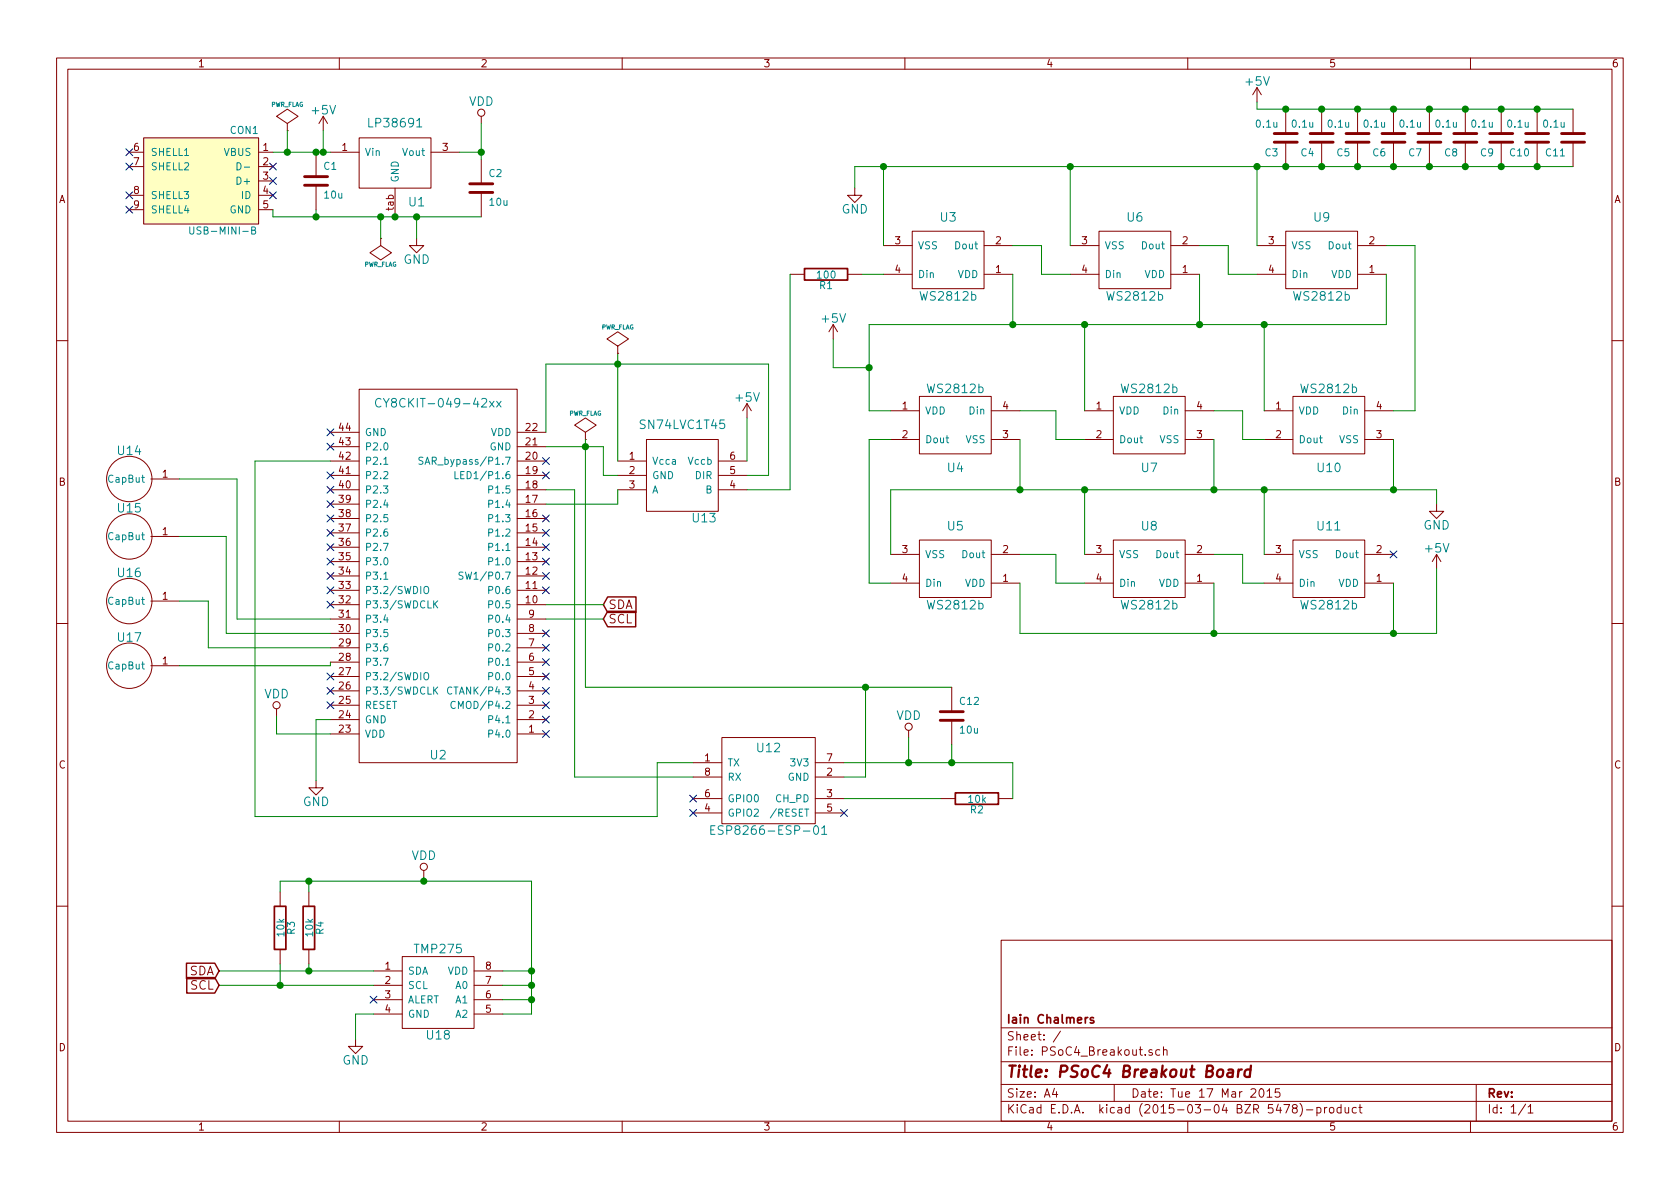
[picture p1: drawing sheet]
<svg xmlns="http://www.w3.org/2000/svg" width="297mm" height="210mm" viewBox="0 0 297 210" stroke-linecap="round" stroke-linejoin="round" font-family="sans-serif">
<g fill="none" stroke="#840000" stroke-width=".18">
<path d="M10 10.3h277v189.9h-277zM12 12.2h273v186.1h-273zM60 10.3v1.9M110 10.3v1.9M160 10.3v1.9M210 10.3v1.9M222.2 15.5l-.7 1.3M222.2 15.5v2.5M222.2 15.5l.8 1.3M227.3 19.3v4.3M233.7 19.3v4.3M240 19.3v4.3"/>
<path d="M246.4 19.3v4.3M252.7 19.3v4.3M259.1 19.3v4.3M260 10.3v1.9M265.4 19.3v4.3M271.8 19.3v4.3M278.1 19.3v4.3M22.9 26.9h2.5M22.9 29.5h2.5M22.9 34.5h2.5M22.9 37.1h2.5M25.4 24.4h20.3v15.2h-20.3z"/>
<path d="M45.7 26.9h2.6M45.7 29.5h2.6M45.7 32h2.6M45.7 34.5h2.6M45.7 37.1h2.6M50.8 23.1h.1M50.8 21.8l1.9-1.2-1.9-1.3-1.9 1.3 1.9 1.2v1.3M55.9 26.9v4.3M55.9 32.8v4.3M57.1 20.6l-.7 1.2M57.1 20.6v2.5M57.1 20.6l.8 1.2"/>
<path d="M58.4 26.9h5.1M63.5 24.4h12.7v8.9h-12.7zM69.8 33.3v5M76.2 26.9h5.1M85.1 20.6v1.2M85.1 28.2v4.3M85.1 34v4.3M151.1 33.3v1.2h1.3l-1.3 1.3-1.2-1.3h1.2M227.3 25.1v4.4M233.7 25.1v4.4M240 25.1v4.4M246.4 25.1v4.4"/>
<path d="M252.7 25.1v4.4M259.1 25.1v4.4M265.4 25.1v4.4M271.8 25.1v4.4M278.1 25.1v4.4M67.3 42.2h.1M67.3 42.2v1.2l1.9 1.3-1.9 1.3-1.9-1.3 1.9-1.3M73.7 42.2v1.2h1.2l-1.2 1.3-1.3-1.3h1.3M139.7 48.5h2.5M147.3 57.4l-.7 1.3M147.3 57.4v2.5M147.3 57.4l.8 1.3"/>
<path d="M149.9 48.5h2.5M156.2 48.5h5.1M156.2 43.4h5.1M161.3 40.9h12.7v10.1h-12.7zM174 48.5h5.1M174 43.4h5.1M189.2 48.5h5.1M189.2 43.4h5.1M194.3 40.9h12.7v10.1h-12.7zM207 48.5h5.1M207 43.4h5.1M222.2 48.5h5.1"/>
<path d="M222.2 43.4h5.1M227.3 40.9h12.7v10.1h-12.7zM240 48.5h5.1M240 43.4h5.1M10 60.2h2M58.4 79h5.1M58.4 76.4h5.1M63.5 68.8h27.9v66.1h-27.9zM91.4 79h5.1M91.4 76.4h5.1M103.5 77.7h.1M103.5 76.4l1.9-1.2-1.9-1.3-1.9 1.3 1.9 1.2v1.3"/>
<path d="M109.2 62.5h.1M109.2 61.2l1.9-1.3-1.9-1.2-1.9 1.2 1.9 1.3v1.3M114.3 77.7h12.7v12.7h-12.7zM132.1 71.4l-.8 1.2M132.1 71.4v2.5M132.1 71.4l.7 1.2M157.5 72.6h5.1M157.5 77.7h5.1M162.6 70.1h12.7v10.2h-12.7zM175.3 72.6h5M175.3 77.7h5M191.8 72.6h5"/>
<path d="M191.8 77.7h5M196.8 70.1h12.7v10.2h-12.7zM209.5 72.6h5.1M209.5 77.7h5.1M223.5 72.6h5.1M223.5 77.7h5.1M228.6 70.1h12.7v10.2h-12.7zM241.3 72.6h5.1M241.3 77.7h5.1M285 60.2h2M26.7 84.7h5M26.7 94.9h5"/>
<path d="M58.4 81.5h5.1M58.4 86.6h5.1M58.4 84.1h5.1M58.4 99.3h5.1M58.4 96.8h5.1M58.4 94.2h5.1M58.4 91.7h5.1M58.4 89.1h5.1M91.4 81.5h5.1M91.4 86.6h5.1M91.4 84.1h5.1M91.4 99.3h5.1"/>
<path d="M91.4 96.8h5.1M91.4 94.2h5.1M91.4 91.7h5.1M91.4 89.1h5.1M109.2 81.5h5.1M109.2 86.6h5.1M109.2 84.1h5.1M127 81.5h5.1M127 86.6h5.1M127 84.1h5.1M157.5 98h5.1M162.6 95.5h12.7v10.2h-12.7z"/>
<path d="M175.3 98h5M191.8 98h5M196.8 95.5h12.7v10.2h-12.7zM209.5 98h5.1M223.5 98h5.1M228.6 95.5h12.7v10.2h-12.7zM241.3 98h5.1M254 89.1v1.3h1.3l-1.3 1.3-1.3-1.3h1.3M254 98l-.8 1.3M254 98v2.6M254 98l.8 1.3M10 110.3h2"/>
<path d="M26.7 106.3h5M26.7 117.7h5M58.4 119.6h5.1M58.4 117.1h5.1M58.4 114.5h5.1M58.4 112h5.1M58.4 109.5h5.1M58.4 106.9h5.1M58.4 104.4h5.1M58.4 101.8h5.1M91.4 119.6h5.1M91.4 117.1h5.1"/>
<path d="M91.4 114.5h5.1M91.4 112h5.1M91.4 109.5h5.1M91.4 106.9h5.1M91.4 104.4h5.1M91.4 101.8h5.1M157.5 103.1h5.1M175.3 103.1h5M191.8 103.1h5M209.5 103.1h5.1M223.5 103.1h5.1M241.3 103.1h5.1"/>
<path d="M285 110.3h2M48.9 125.3v1.3M55.9 138v1.3h1.2l-1.2 1.3-1.3-1.3h1.3M58.4 129.8h5.1M58.4 127.2h5.1M58.4 124.7h5.1M58.4 122.2h5.1M91.4 129.8h5.1M91.4 127.2h5.1M91.4 124.7h5.1M91.4 122.2h5.1M122.6 134.9h5"/>
<path d="M122.6 137.4h5M127.6 130.4h16.5v15.3h-16.5zM144.1 134.9h5.1M144.1 137.4h5.1M160.7 129.2v1.2M168.3 121.5v4.4M168.3 127.4v4.3M49.5 157.7v2.6M54.6 157.7v2.6M74.9 153.9v1.3M122.6 141.2h5M122.6 143.8h5"/>
<path d="M144.1 141.2h5.1M144.1 143.8h5.1M166.4 141.2h2.5M176.5 141.2h2.6M10 160.2h2M49.5 167.9v2.5M54.6 167.9v2.5M66 171.7h5.1M66 174.2h5.1M66 176.8h5.1M66 179.3h5.1M71.1 169.2h12.7v12.7h-12.7z"/>
<path d="M83.8 171.7h5.1M83.8 174.2h5.1M83.8 176.8h5.1M83.8 179.3h5.1M177 166.3h108v32h-108zM285 160.2h2M60 198.3v1.9M62.9 183.8v1.2h1.2l-1.2 1.3-1.3-1.3h1.3M110 198.3v1.9M160 198.3v1.9M177 194.8h108M177 191.8h108"/>
<path d="M177 187.8h108M177 181.8h108M186.4 192.5l-.3 1h.9M186.8 193v1M187.5 182.3l-1.3 2M197 191.8v3M203.7 185.7a.37 .37 0 0 0-.6 .1l.1 .2 .5 .2 .1 .1-.2 .3-.5-.1M205.1 185.7l-.5-.1-.3 .3 .1 .6 .2 .1 .5-.1M205.7 185.7l.2-.1 .4 .1v.9M205.7 185.1v1.5M210 198.3v1.9M222.8 192.7l.2-.2a.81 .81 0 0 1 .6 .6 .81 .81 0 0 1-.3 .8l-.2 .1a.79 .79 0 0 1-.3-1.3z"/>
<path d="M224 193l.5-.5v1.5M224 194h.9M226.2 192.5h-.7v.7l.2-.1 .5 .1 .1 .2-.1 .5-.2 .1-.5-.1M227 195.3h1l-.6 1.5M228.8 196l-.3-.3 .1-.2 .2-.2 .4 .1 .2 .2-.1 .2-.6 .2a.48 .48 0 0 0-.1 .7l.2 .1 .5-.1a.48 .48 0 0 0-.2-.7M229.8 195.1a1.71 1.71 0 0 1 0 2.3M231 196.3h1.1M232.8 195.9l.5-.1 .3 .3-.2 .6h-.6M232.8 195.8v1.5M234.2 195.8v1M234.6 195.8l-.4 .3M235.1 196l.2-.2 .5 .2v.5l-.1 .2-.4 .1-.2-.1z"/>
<path d="M237.1 195.9l-.4-.1-.3 .3 .1 .6 .2 .1 .4-.1M237.1 195.3v1.5M237.8 195.8l.1 .9 .4 .1 .2-.1M238.5 195.8v1M239.8 195.9l-.4-.1-.3 .3 .1 .6 .2 .1 .4-.1M240.3 195.8h.5M240.5 195.3v1.3l.3 .2M260 198.3v1.9M261 191.8v6.5M269.7 195.2l-1.2 2M270.2 195.8l.4-.5v1.5M270.2 196.8h.8"/>
<circle cx="85.1" cy="19.9" r=".63"/>
<circle cx="22.9" cy="84.7" r="4"/>
<circle cx="22.9" cy="94.9" r="4"/>
<circle cx="22.9" cy="117.7" r="4"/>
<circle cx="22.9" cy="106.3" r="4"/>
<circle cx="48.9" cy="124.7" r=".63"/>
<circle cx="160.7" cy="128.5" r=".63"/>
<circle cx="74.9" cy="153.3" r=".63"/>
</g>
<path d="M217.2 189.2h.8l-.1 1.2M218 189.6l-.7 .1a.4 .4 0 0 0-.3 .3 .4 .4 0 0 0 .2 .4l.7-.1M219 189.1l-.2 1.3M219.6 189.1a.54 .54 0 0 0-.7 .4M221.1 189.2a.7 .7 0 0 0-1 .3v.8l.3 .1 .6-.1M221.2 188.4l-.2 2" fill="none" stroke="#840000" stroke-width=".41"/>
<path d="M142.2 47.5h7.7v2h-7.7zM168.9 140.2h7.6v2h-7.6zM48.5 160.3h2v7.6h-2zM53.6 160.3h2v7.6h-2zM193.3 180a.37 .37 0 0 0-.5 .1v.3l.5 .1 .1 .1-.2 .3-.4-.1" fill="none" stroke="#840000" stroke-width=".3"/>
<g fill="none" stroke="#008484" stroke-width=".18">
<path d="M41.9 28.8a.64 .64 0 0 1 .7 .6 .64 .64 0 0 1-.7 .6zM43.2 29.6h.9M73.7 22.4h.9M33.6 40.1v1l.2 .3h.2l.3-.3v-1M44.5 40.7l.6-.1v-.4l-.6-.1v1.3h.5l.2-.1v-.3l-.3-.3M67.4 70.6a.62 .62 0 0 0-.8 0 .62 .62 0 0 0-.2 .7 .58 .58 0 0 0 .3 .6 .58 .58 0 0 0 .7-.1M86.6 71l.8 1M87.4 71l-.8 1M87.8 71l.8 1M88.6 71l-.8 1M67.9 82.1h.7M74.8 80.9h-.7v.4l.6 .3 .1 .3-.3 .2-.4-.1"/>
<path d="M80.4 83.4v1.3h.7M67.9 102.4h.7M75 103.9l.2-.2 .4 .1a.83 .83 0 0 1-.1 1.2 .44 .44 0 0 1-.5-.5zM75 119.1l.2-.2 .4 .1a.83 .83 0 0 1-.1 1.2 .44 .44 0 0 1-.5-.4zM76.9 106.8l.5 .7M77.4 106.2l-.7 .8M81.9 101.2h-.5l-.2 .2 .1 .3 .5 .2v.4l-.2 .1h-.4M76.9 122l.5 .8M77.4 121.5l-.7 .7M79.9 121.6a.5 .5 0 0 0-.6 0 .5 .5 0 0 0-.2 .6l.1 .3a.41 .41 0 0 0 .7 .1M80.5 124.1a.5 .5 0 0 0-.6 0 .5 .5 0 0 0-.2 .6l.1 .4a.41 .41 0 0 0 .7 .1M125.7 146.8h.5"/>
<path d="M126.4 146h-.7v1.5h.7M144 146.2l.2-.2a.81 .81 0 0 1 .5 .8 .81 .81 0 0 1-.5 .7l-.2-.1-.2-.4zM145.3 146.5l.4-.5v1.5M145.3 147.5h.9"/>
</g>
<path d="M25.4 24.4h20.3v15.2h-20.3z" fill="#ffffc2" stroke="#ffffc2" stroke-width=".25"/>
<g fill="none" stroke="#000084" stroke-width=".18">
<path d="M22.3 26.3l1.2 1.2M22.3 28.8l1.2 1.3M22.3 33.9l1.2 1.2M22.3 36.5l1.2 1.2M23.5 26.3l-1.2 1.2M23.5 28.8l-1.2 1.3M23.5 33.9l-1.2 1.2M23.5 36.5l-1.2 1.2M47.7 33.9l1.2 1.2M47.7 31.4l1.2 1.2M47.7 28.8l1.2 1.3M48.9 33.9l-1.2 1.2"/>
<path d="M48.9 31.4l-1.2 1.2M48.9 28.8l-1.2 1.3M57.8 78.4l1.2 1.2M57.8 75.8l1.2 1.3M59 78.4l-1.2 1.2M59 75.8l-1.2 1.3M57.8 86l1.2 1.2M57.8 91.1l1.2 1.2M57.8 96.2l1.2 1.2M57.8 88.5l1.2 1.3M57.8 93.6l1.2 1.2M57.8 83.5l1.2 1.2"/>
<path d="M57.8 98.7l1.2 1.2M59 86l-1.2 1.2M59 91.1l-1.2 1.2M59 96.2l-1.2 1.2M59 88.5l-1.2 1.3M59 93.6l-1.2 1.2M59 83.5l-1.2 1.2M59 98.7l-1.2 1.2M95.9 98.7l1.2 1.2M95.9 96.2l1.2 1.2M95.9 93.6l1.2 1.2M95.9 91.1l1.2 1.2"/>
<path d="M95.9 83.5l1.2 1.2M95.9 80.9l1.2 1.2M97.1 80.9l-1.2 1.2M97.1 83.5l-1.2 1.2M97.1 98.7l-1.2 1.2M97.1 96.2l-1.2 1.2M97.1 93.6l-1.2 1.2M97.1 91.1l-1.2 1.2M245.8 97.4l1.2 1.2M247 97.4l-1.2 1.2M57.8 103.8l1.2 1.2M57.8 106.3l1.2 1.2"/>
<path d="M57.8 119l1.2 1.2M57.8 101.2l1.2 1.3M59 103.8l-1.2 1.2M59 106.3l-1.2 1.2M59 119l-1.2 1.2M59 101.2l-1.2 1.3M95.9 116.5l1.2 1.2M95.9 113.9l1.2 1.3M95.9 103.8l1.2 1.2M95.9 101.2l1.2 1.3M95.9 119l1.2 1.2M95.9 111.4l1.2 1.2"/>
<path d="M97.1 116.5l-1.2 1.2M97.1 113.9l-1.2 1.3M97.1 103.8l-1.2 1.2M97.1 101.2l-1.2 1.3M97.1 119l-1.2 1.2M97.1 111.4l-1.2 1.2M57.8 121.6l1.2 1.2M57.8 124.1l1.2 1.2M59 121.6l-1.2 1.2M59 124.1l-1.2 1.2M95.9 129.2l1.2 1.2M95.9 126.6l1.2 1.3"/>
<path d="M95.9 124.1l1.2 1.2M95.9 121.6l1.2 1.2M97.1 129.2l-1.2 1.2M97.1 126.6l-1.2 1.3M97.1 124.1l-1.2 1.2M97.1 121.6l-1.2 1.2M121.9 140.6l1.3 1.2M121.9 143.1l1.3 1.3M123.2 140.6l-1.3 1.2M123.2 143.1l-1.3 1.3M148.6 143.1l1.2 1.3M149.8 143.1l-1.2 1.3"/>
<path d="M65.4 176.2l1.2 1.2M66.6 176.2l-1.2 1.2"/>
</g>
<g fill="none" stroke="#840000" stroke-width=".51">
<path d="M53.8 32.8h4.1M53.8 31.2h4.1M83.1 34h4M83.1 32.5h4M225.3 23.6h4.1M225.3 25.1h4.1M231.6 23.6h4.1M231.6 25.1h4.1M238 23.6h4.1M238 25.1h4.1M244.3 23.6h4.1M244.3 25.1h4.1"/>
<path d="M250.7 23.6h4.1M250.7 25.1h4.1M257 23.6h4.1M257 25.1h4.1M263.4 23.6h4.1M263.4 25.1h4.1M269.7 23.6h4.1M269.7 25.1h4.1M276.1 23.6h4.1M276.1 25.1h4.1M166.2 127.4h4.1M166.2 125.9h4.1"/>
</g>
<g fill="none" stroke="#008400" stroke-width=".18">
<path d="M222.2 18v1.3h55.9M48.3 37.1v1.2h36.8M48.3 26.9h10.1M50.8 23.1v3.8M55.9 37.1v1.2M57.1 23.1v3.8M67.3 38.3v3.9M73.7 38.3v3.9M81.3 26.9h3.8M85.1 21.8v6.4M156.2 29.5v13.9M189.2 29.5v13.9"/>
<path d="M222.2 29.5v13.9M278.1 29.5h-127v3.8M139.7 48.5v38.1h-7.6M147.3 59.9v5.1h6.4M152.4 48.5h3.8M179.1 43.4h5v5.1h5.1M179.1 48.5v8.9M191.8 57.4v15.2M212.1 43.4h5.1v5.1h5M212.1 48.5v8.9M223.5 57.4v15.2M245.1 48.5v8.9h-91.4v15.2h3.8"/>
<path d="M245.1 43.4h5.1v29.2h-3.8M96.5 79h10.2v5.1h2.5M96.5 76.4v-12h39.4v19.7h-3.8M103.5 77.7v43.8h64.8M109.2 62.5v19M132.1 73.9v7.6M157.5 77.7h-3.8v25.4h3.8M180.3 72.6h6.4v5.1h5.1M180.3 77.7v8.9M214.6 72.6h5.1v5.1h3.8M214.6 77.7v8.9M246.4 77.7v8.9"/>
<path d="M31.7 94.9h8.3v17.1h18.4M31.7 84.7h10.2v24.8h16.5M58.4 81.5h-13.3v62.9h71.1v-9.5h6.4M96.5 86.6h5.1v50.8h21M109.2 86.6v2.5h-12.7M180.3 98h6.4v5.1h5.1M191.8 86.6v11.4M214.6 98h5.1v5.1h3.8M223.5 86.6v11.4M254 89.1v-2.5h-96.5v11.4M31.7 106.3h5.1v8.2h21.6M58.4 117.1v.6h-26.7"/>
<path d="M96.5 109.5h10.2M96.5 106.9h10.2M214.6 103.1v8.9M246.4 103.1v8.9M254 100.6v11.4h-73.7v-8.9M48.9 126.6v3.2h9.5M58.4 127.2h-2.5v10.8M149.2 134.9h29.9v6.3M153 121.5v15.9h-3.8M160.7 130.4v4.5M168.3 131.7v3.2M49.5 157.7v-1.9h44.5v23.5h-5.1"/>
<path d="M54.6 155.8v1.9M74.9 155.2v.6M149.2 141.2h17.2M38.7 171.7h27.3M38.7 174.2h27.3M49.5 170.4v3.8M54.6 170.4v1.3M66 179.3h-3.1v4.5M88.9 171.7h5.1M88.9 174.2h5.1M88.9 176.8h5.1"/>
</g>
<g fill="#008400" stroke="#008400" stroke-width=".25">
<circle cx="55.9" cy="26.9" r=".51"/>
<circle cx="55.9" cy="38.3" r=".51"/>
<circle cx="69.9" cy="38.3" r=".51"/>
<circle cx="85.1" cy="26.9" r=".51"/>
<circle cx="57.2" cy="26.9" r=".51"/>
<circle cx="50.8" cy="26.9" r=".51"/>
<circle cx="73.7" cy="38.3" r=".51"/>
<circle cx="67.3" cy="38.3" r=".51"/>
<circle cx="189.2" cy="29.5" r=".51"/>
<circle cx="212.1" cy="57.4" r=".51"/>
<circle cx="214.6" cy="86.6" r=".51"/>
<circle cx="156.2" cy="29.5" r=".51"/>
<circle cx="180.3" cy="86.6" r=".51"/>
<circle cx="246.4" cy="86.6" r=".51"/>
<circle cx="191.8" cy="57.4" r=".51"/>
<circle cx="223.5" cy="57.4" r=".51"/>
<circle cx="179.1" cy="57.4" r=".51"/>
<circle cx="214.6" cy="112" r=".51"/>
<circle cx="191.8" cy="86.6" r=".51"/>
<circle cx="223.5" cy="86.6" r=".51"/>
<circle cx="246.4" cy="112" r=".51"/>
<circle cx="153.7" cy="65" r=".51"/>
<circle cx="271.8" cy="19.3" r=".51"/>
<circle cx="265.4" cy="19.3" r=".51"/>
<circle cx="259.1" cy="19.3" r=".51"/>
<circle cx="252.7" cy="19.3" r=".51"/>
<circle cx="246.4" cy="19.3" r=".51"/>
<circle cx="240" cy="19.3" r=".51"/>
<circle cx="233.7" cy="19.3" r=".51"/>
<circle cx="233.7" cy="29.5" r=".51"/>
<circle cx="240" cy="29.5" r=".51"/>
<circle cx="246.4" cy="29.5" r=".51"/>
<circle cx="252.7" cy="29.5" r=".51"/>
<circle cx="259.1" cy="29.5" r=".51"/>
<circle cx="265.4" cy="29.5" r=".51"/>
<circle cx="271.8" cy="29.5" r=".51"/>
<circle cx="222.3" cy="29.5" r=".51"/>
<circle cx="227.3" cy="29.5" r=".51"/>
<circle cx="227.3" cy="19.3" r=".51"/>
<circle cx="160.7" cy="134.9" r=".51"/>
<circle cx="109.2" cy="64.4" r=".51"/>
<circle cx="103.5" cy="79" r=".51"/>
<circle cx="153" cy="121.5" r=".51"/>
<circle cx="168.3" cy="134.9" r=".51"/>
<circle cx="94" cy="176.8" r=".51"/>
<circle cx="94" cy="174.2" r=".51"/>
<circle cx="94" cy="171.7" r=".51"/>
<circle cx="54.6" cy="155.8" r=".51"/>
<circle cx="74.9" cy="155.8" r=".51"/>
<circle cx="49.5" cy="174.2" r=".51"/>
<circle cx="54.6" cy="171.7" r=".51"/>
</g>
<path d="M107.4 108.1h5v2.7h-5l-.7-1.3zM107.4 105.6h5v2.7h-5l-.7-1.4zM33 170.3h5l.7 1.4-.7 1.4h-5zM33 172.9h5l.7 1.3-.7 1.4h-5z" fill="none" stroke="#840000" stroke-width=".25"/>
<text font-size="2.8" fill="#840000" x="178" y="190.5">Title: PSoC4 Breakout Board</text>
<g font-size="2.1" fill="#008484">
<text x="220.3" y="15.2">+5V</text>
<text x="55.2" y="20.2">+5V</text>
<text x="65.6" y="22.5">LP38691</text>
<text x="82.9" y="18.7">VDD</text>
<text x="72.3" y="36.5">U1</text>
<text x="148.8" y="37.8">GND</text>
<text x="166.3" y="39.2">U3</text>
<text x="199.3" y="39.2">U6</text>
<text x="232.3" y="39.2">U9</text>
<text x="71.3" y="46.7">GND</text>
<text x="162.9" y="53.2">WS2812b</text>
<text x="195.9" y="53.2">WS2812b</text>
<text x="229" y="53.2">WS2812b</text>
<text x="145.4" y="57.1">+5V</text>
<text x="130.2" y="71">+5V</text>
<text x="164.2" y="69.5">WS2812b</text>
<text x="198.5" y="69.5">WS2812b</text>
<text x="230.2" y="69.5">WS2812b</text>
<text x="68.1" y="72.1">CY8CKIT-049-42xx</text>
<text x="113.5" y="75.9">SN74LVC1T45</text>
<text x="20.9" y="80.5">U14</text>
<text x="167.6" y="83.5">U4</text>
<text x="201.9" y="83.5">U7</text>
<text x="233" y="83.5">U10</text>
<text x="20.9" y="90.6">U15</text>
<text x="122.5" y="92.4">U13</text>
<text x="167.6" y="93.8">U5</text>
<text x="201.9" y="93.8">U8</text>
<text x="233" y="93.8">U11</text>
<text x="251.6" y="93.6">GND</text>
<text x="252.1" y="97.7">+5V</text>
<text x="20.9" y="102.1">U16</text>
<text x="164.2" y="107.8">WS2812b</text>
<text x="198.5" y="107.8">WS2812b</text>
<text x="230.2" y="107.8">WS2812b</text>
<text x="20.9" y="113.5">U17</text>
<text x="46.7" y="123.5">VDD</text>
<text x="158.4" y="127.3">VDD</text>
<text x="76.1" y="134.3">U2</text>
<text x="133.9" y="133">U12</text>
<text x="53.5" y="142.5">GND</text>
<text x="127.4" y="147.6">ESP8266-ESP-01</text>
<text x="72.7" y="152.1">VDD</text>
<text x="73.5" y="168.6">TMP275</text>
<text x="75.5" y="183.8">U18</text>
<text x="60.5" y="188.3">GND</text>
</g>
<g font-size="2.1" fill="#840000">
<text x="107.6" y="107.7">SDA</text>
<text x="107.6" y="110.2">SCL</text>
<text x="33.4" y="172.5">SDA</text>
<text x="33.6" y="175">SCL</text>
<text x="178" y="184">Sheet: /</text>
<text x="178" y="181">Iain Chalmers</text>
<text x="178" y="186.7">File: PSoC4_Breakout.sch</text>
<text x="178" y="196.9">KiCad E.D.A. kicad (2015-03-04 BZR 5478)-product</text>
<text x="178" y="194.1">Size: A4</text>
<text x="200" y="194.1">Date: Tue 17 Mar 2015</text>
<text x="263" y="194.1">Rev:</text>
<text x="263" y="196.9">Id: 1/1</text>
</g>
<g font-size="1.8" fill="#840000">
<text x="35" y="11.9">1</text>
<text x="85" y="11.9">2</text>
<text x="135" y="11.9">3</text>
<text x="185" y="11.9">4</text>
<text x="235" y="11.9">5</text>
<text x="285" y="11.9">6</text>
<text x="23.6" y="26.7">6</text>
<text x="23.6" y="29.2">7</text>
<text x="46.5" y="26.7">1</text>
<text x="46.5" y="29.2">2</text>
<text x="60.5" y="26.7">1</text>
<text x="78.3" y="26.7">3</text>
<text x="10.4" y="35.9">A</text>
<text x="23.6" y="34.3">8</text>
<text x="46.5" y="31.7">3</text>
<text x="46.5" y="34.3">4</text>
<text x="285.4" y="35.9">A</text>
<text x="23.6" y="36.8">9</text>
<text x="46.5" y="36.8">5</text>
<text x="69.6" y="37.1" transform="rotate(-90 69.6 37.1)">tab</text>
<text x="158.3" y="43.2">3</text>
<text x="176" y="43.2">2</text>
<text x="191.3" y="43.2">3</text>
<text x="209.1" y="43.2">2</text>
<text x="224.3" y="43.2">3</text>
<text x="242.1" y="43.2">2</text>
<text x="158.3" y="48.3">4</text>
<text x="176" y="48.3">1</text>
<text x="191.3" y="48.3">4</text>
<text x="209.1" y="48.3">1</text>
<text x="224.3" y="48.3">4</text>
<text x="242.1" y="48.3">1</text>
<text x="60" y="76.2">44</text>
<text x="93" y="76.2">22</text>
<text x="159.5" y="72.4">1</text>
<text x="159.5" y="77.5">2</text>
<text x="177.3" y="77.5">3</text>
<text x="177.3" y="72.4">4</text>
<text x="193.8" y="72.4">1</text>
<text x="193.8" y="77.5">2</text>
<text x="211.6" y="77.5">3</text>
<text x="211.6" y="72.4">4</text>
<text x="225.6" y="72.4">1</text>
<text x="225.6" y="77.5">2</text>
<text x="243.4" y="77.5">3</text>
<text x="243.4" y="72.4">4</text>
<text x="60" y="83.8">41</text>
<text x="60" y="81.3">42</text>
<text x="60" y="78.7">43</text>
<text x="93" y="81.3">20</text>
<text x="93" y="78.7">21</text>
<text x="93" y="83.8">19</text>
<text x="111.3" y="81.3">1</text>
<text x="111.3" y="83.8">2</text>
<text x="129.1" y="83.8">5</text>
<text x="129.1" y="81.3">6</text>
<text x="10.4" y="85.9">B</text>
<text x="28.7" y="84.4">1</text>
<text x="60" y="86.4">40</text>
<text x="60" y="88.9">39</text>
<text x="93" y="88.9">17</text>
<text x="93" y="86.4">18</text>
<text x="111.3" y="86.4">3</text>
<text x="129.1" y="86.4">4</text>
<text x="285.4" y="85.9">B</text>
<text x="28.7" y="94.6">1</text>
<text x="60" y="94">37</text>
<text x="60" y="91.4">38</text>
<text x="93" y="94">15</text>
<text x="93" y="91.4">16</text>
<text x="60" y="101.6">34</text>
<text x="60" y="99.1">35</text>
<text x="60" y="96.5">36</text>
<text x="93" y="101.6">12</text>
<text x="93" y="99.1">13</text>
<text x="93" y="96.5">14</text>
<text x="159.5" y="97.8">3</text>
<text x="177.3" y="97.8">2</text>
<text x="193.8" y="97.8">3</text>
<text x="211.6" y="97.8">2</text>
<text x="225.6" y="97.8">3</text>
<text x="243.4" y="97.8">2</text>
<text x="28.7" y="106">1</text>
<text x="60" y="106.7">32</text>
<text x="60" y="104.1">33</text>
<text x="93" y="106.7">10</text>
<text x="93" y="104.1">11</text>
<text x="159.5" y="102.9">4</text>
<text x="177.3" y="102.9">1</text>
<text x="193.8" y="102.9">4</text>
<text x="211.6" y="102.9">1</text>
<text x="225.6" y="102.9">4</text>
<text x="243.4" y="102.9">1</text>
<text x="60" y="111.8">30</text>
<text x="60" y="109.2">31</text>
<text x="93.5" y="111.8">8</text>
<text x="93.5" y="109.2">9</text>
<text x="28.7" y="117.5">1</text>
<text x="60" y="119.4">27</text>
<text x="60" y="116.8">28</text>
<text x="60" y="114.3">29</text>
<text x="93.5" y="119.4">5</text>
<text x="93.5" y="116.8">6</text>
<text x="93.5" y="114.3">7</text>
<text x="60" y="124.5">25</text>
<text x="60" y="121.9">26</text>
<text x="93.5" y="124.5">3</text>
<text x="93.5" y="121.9">4</text>
<text x="60" y="129.5">23</text>
<text x="60" y="127">24</text>
<text x="93.5" y="129.5">1</text>
<text x="93.5" y="127">2</text>
<text x="10.4" y="135.9">C</text>
<text x="124.6" y="134.6">1</text>
<text x="124.6" y="137.2">8</text>
<text x="146.2" y="137.2">2</text>
<text x="146.2" y="134.6">7</text>
<text x="285.4" y="135.9">C</text>
<text x="124.6" y="143.5">4</text>
<text x="124.6" y="141">6</text>
<text x="146.2" y="141">3</text>
<text x="146.2" y="143.5">5</text>
<text x="68.1" y="171.4">1</text>
<text x="68.1" y="174">2</text>
<text x="85.9" y="174">7</text>
<text x="85.9" y="171.4">8</text>
<text x="68.1" y="176.5">3</text>
<text x="68.1" y="179.1">4</text>
<text x="85.9" y="179.1">5</text>
<text x="85.9" y="176.5">6</text>
<text x="10.4" y="185.9">D</text>
<text x="285.4" y="185.9">D</text>
<text x="35" y="199.9">1</text>
<text x="85" y="199.9">2</text>
<text x="135" y="199.9">3</text>
<text x="185" y="199.9">4</text>
<text x="235" y="199.9">5</text>
<text x="285" y="199.9">6</text>
</g>
<g font-size="1.8" fill="#008484">
<text x="40.7" y="23.7">CON1</text>
<text x="222.2" y="22.5">0.1u</text>
<text x="228.5" y="22.5">0.1u</text>
<text x="234.9" y="22.5">0.1u</text>
<text x="241.2" y="22.5">0.1u</text>
<text x="247.6" y="22.5">0.1u</text>
<text x="253.9" y="22.5">0.1u</text>
<text x="260.3" y="22.5">0.1u</text>
<text x="266.6" y="22.5">0.1u</text>
<text x="273" y="22.5">0.1u</text>
<text x="26.7" y="27.6">SHELL1</text>
<text x="39.5" y="27.6">VBUS</text>
<text x="64.5" y="27.6">Vin</text>
<text x="71.2" y="27.6">Vout</text>
<text x="223.7" y="27.6">C3</text>
<text x="230" y="27.6">C4</text>
<text x="236.4" y="27.6">C5</text>
<text x="242.7" y="27.6">C6</text>
<text x="249.1" y="27.6">C7</text>
<text x="255.4" y="27.6">C8</text>
<text x="261.8" y="27.6">C9</text>
<text x="267" y="27.6">C10</text>
<text x="273.4" y="27.6">C11</text>
<text x="26.7" y="30.1">SHELL2</text>
<text x="26.7" y="35.2">SHELL3</text>
<text x="42.1" y="32.6">D+</text>
<text x="42.7" y="35.2">ID</text>
<text x="57.3" y="30">C1</text>
<text x="57.4" y="35.1">10u</text>
<text x="70.5" y="32.3" transform="rotate(-90 70.5 32.3)">GND</text>
<text x="86.5" y="31.3">C2</text>
<text x="26.7" y="37.7">SHELL4</text>
<text x="34.4" y="41.4">USB-MINI-B</text>
<text x="40.5" y="37.7">GND</text>
<text x="86.6" y="36.4">10u</text>
<text x="162.3" y="44.1">VSS</text>
<text x="168.9" y="44.1">Dout</text>
<text x="195.3" y="44.1">VSS</text>
<text x="202" y="44.1">Dout</text>
<text x="228.3" y="44.1">VSS</text>
<text x="235" y="44.1">Dout</text>
<text x="144.6" y="49.2">100</text>
<text x="144.9" y="51.1">R1</text>
<text x="162.3" y="49.1">Din</text>
<text x="169.2" y="49.1">VDD</text>
<text x="195.3" y="49.1">Din</text>
<text x="202.3" y="49.1">VDD</text>
<text x="228.3" y="49.1">Din</text>
<text x="235.3" y="49.1">VDD</text>
<text x="64.5" y="77.1">GND</text>
<text x="86.7" y="77.1">VDD</text>
<text x="163.6" y="73.3">VDD</text>
<text x="171.4" y="73.3">Din</text>
<text x="197.9" y="73.3">VDD</text>
<text x="205.7" y="73.3">Din</text>
<text x="229.6" y="73.3">VDD</text>
<text x="237.4" y="73.3">Din</text>
<text x="64.5" y="82.2">P2.1</text>
<text x="64.5" y="79.6">P2.0</text>
<text x="75.5" y="82.2">SAR_bypass/P1.7</text>
<text x="86.5" y="79.6">GND</text>
<text x="115.3" y="82.2">Vcca</text>
<text x="121.8" y="82.2">Vccb</text>
<text x="163.6" y="78.4">Dout</text>
<text x="170.7" y="78.4">VSS</text>
<text x="197.9" y="78.4">Dout</text>
<text x="205" y="78.4">VSS</text>
<text x="229.6" y="78.4">Dout</text>
<text x="236.8" y="78.4">VSS</text>
<text x="19.4" y="85.3">CapBut</text>
<text x="64.5" y="87.2">P2.3</text>
<text x="64.5" y="84.7">P2.2</text>
<text x="64.5" y="89.8">P2.4</text>
<text x="81.8" y="84.7">LED1/P1.6</text>
<text x="86.8" y="89.8">P1.4</text>
<text x="86.8" y="87.2">P1.5</text>
<text x="115.3" y="84.7">GND</text>
<text x="115.3" y="87.2">A</text>
<text x="122.9" y="84.7">DIR</text>
<text x="124.7" y="87.2">B</text>
<text x="19.4" y="95.5">CapBut</text>
<text x="64.5" y="94.9">P2.6</text>
<text x="64.5" y="92.3">P2.5</text>
<text x="86.8" y="94.9">P1.2</text>
<text x="86.8" y="92.3">P1.3</text>
<text x="64.5" y="99.9">P3.0</text>
<text x="64.5" y="97.4">P2.7</text>
<text x="86.8" y="99.9">P1.0</text>
<text x="86.8" y="97.4">P1.1</text>
<text x="163.6" y="98.7">VSS</text>
<text x="170.2" y="98.7">Dout</text>
<text x="197.9" y="98.7">VSS</text>
<text x="204.5" y="98.7">Dout</text>
<text x="229.6" y="98.7">VSS</text>
<text x="236.2" y="98.7">Dout</text>
<text x="19.4" y="106.9">CapBut</text>
<text x="64.5" y="107.6">P3.3/SWDCLK</text>
<text x="64.5" y="105">P3.2/SWDIO</text>
<text x="64.5" y="102.5">P3.1</text>
<text x="82.4" y="102.5">SW1/P0.7</text>
<text x="86.8" y="107.6">P0.5</text>
<text x="86.8" y="105">P0.6</text>
<text x="163.6" y="103.8">Din</text>
<text x="170.5" y="103.8">VDD</text>
<text x="197.9" y="103.8">Din</text>
<text x="204.8" y="103.8">VDD</text>
<text x="229.6" y="103.8">Din</text>
<text x="236.6" y="103.8">VDD</text>
<text x="64.5" y="112.6">P3.5</text>
<text x="64.5" y="110.1">P3.4</text>
<text x="86.8" y="112.6">P0.3</text>
<text x="86.8" y="110.1">P0.4</text>
<text x="19.4" y="118.4">CapBut</text>
<text x="64.5" y="117.7">P3.7</text>
<text x="64.5" y="115.2">P3.6</text>
<text x="86.8" y="117.7">P0.1</text>
<text x="86.8" y="115.2">P0.2</text>
<text x="64.5" y="125.3">RESET</text>
<text x="64.5" y="122.8">P3.3/SWDCLK</text>
<text x="64.5" y="120.3">P3.2/SWDIO</text>
<text x="80.1" y="122.8">CTANK/P4.3</text>
<text x="80.9" y="125.3">CMOD/P4.2</text>
<text x="86.8" y="120.3">P0.0</text>
<text x="169.8" y="124.6">C12</text>
<text x="64.5" y="130.4">VDD</text>
<text x="64.5" y="127.9">GND</text>
<text x="86.8" y="130.4">P4.0</text>
<text x="86.8" y="127.9">P4.1</text>
<text x="169.8" y="129.7">10u</text>
<text x="128.7" y="135.5">TX</text>
<text x="140" y="135.5">3V3</text>
<text x="128.7" y="141.9">GPIO0</text>
<text x="128.7" y="138">RX</text>
<text x="137.1" y="141.9">CH_PD</text>
<text x="139.2" y="138">GND</text>
<text x="171.3" y="142">10k</text>
<text x="171.6" y="143.8">R2</text>
<text x="128.7" y="144.4">GPIO2</text>
<text x="136.7" y="144.4">/RESET</text>
<text x="50.3" y="165.5" transform="rotate(-90 50.3 165.5)">10k</text>
<text x="52.1" y="165.2" transform="rotate(-90 52.1 165.2)">R3</text>
<text x="55.3" y="165.5" transform="rotate(-90 55.3 165.5)">10k</text>
<text x="57.2" y="165.2" transform="rotate(-90 57.2 165.2)">R4</text>
<text x="72.1" y="172.3">SDA</text>
<text x="79.1" y="172.3">VDD</text>
<text x="72.1" y="174.9">SCL</text>
<text x="72.1" y="177.4">ALERT</text>
<text x="72.1" y="180">GND</text>
<text x="80.5" y="180">A2</text>
<text x="80.5" y="177.4">A1</text>
<text x="80.5" y="174.9">A0</text>
</g>
<g font-size="1.1" fill="#008484">
<text x="47.8" y="18.9">PWR_FLAG</text>
<text x="64.3" y="47.1">PWR_FLAG</text>
<text x="106.2" y="58.2">PWR_FLAG</text>
<text x="100.5" y="73.5">PWR_FLAG</text>
</g>
</svg>
